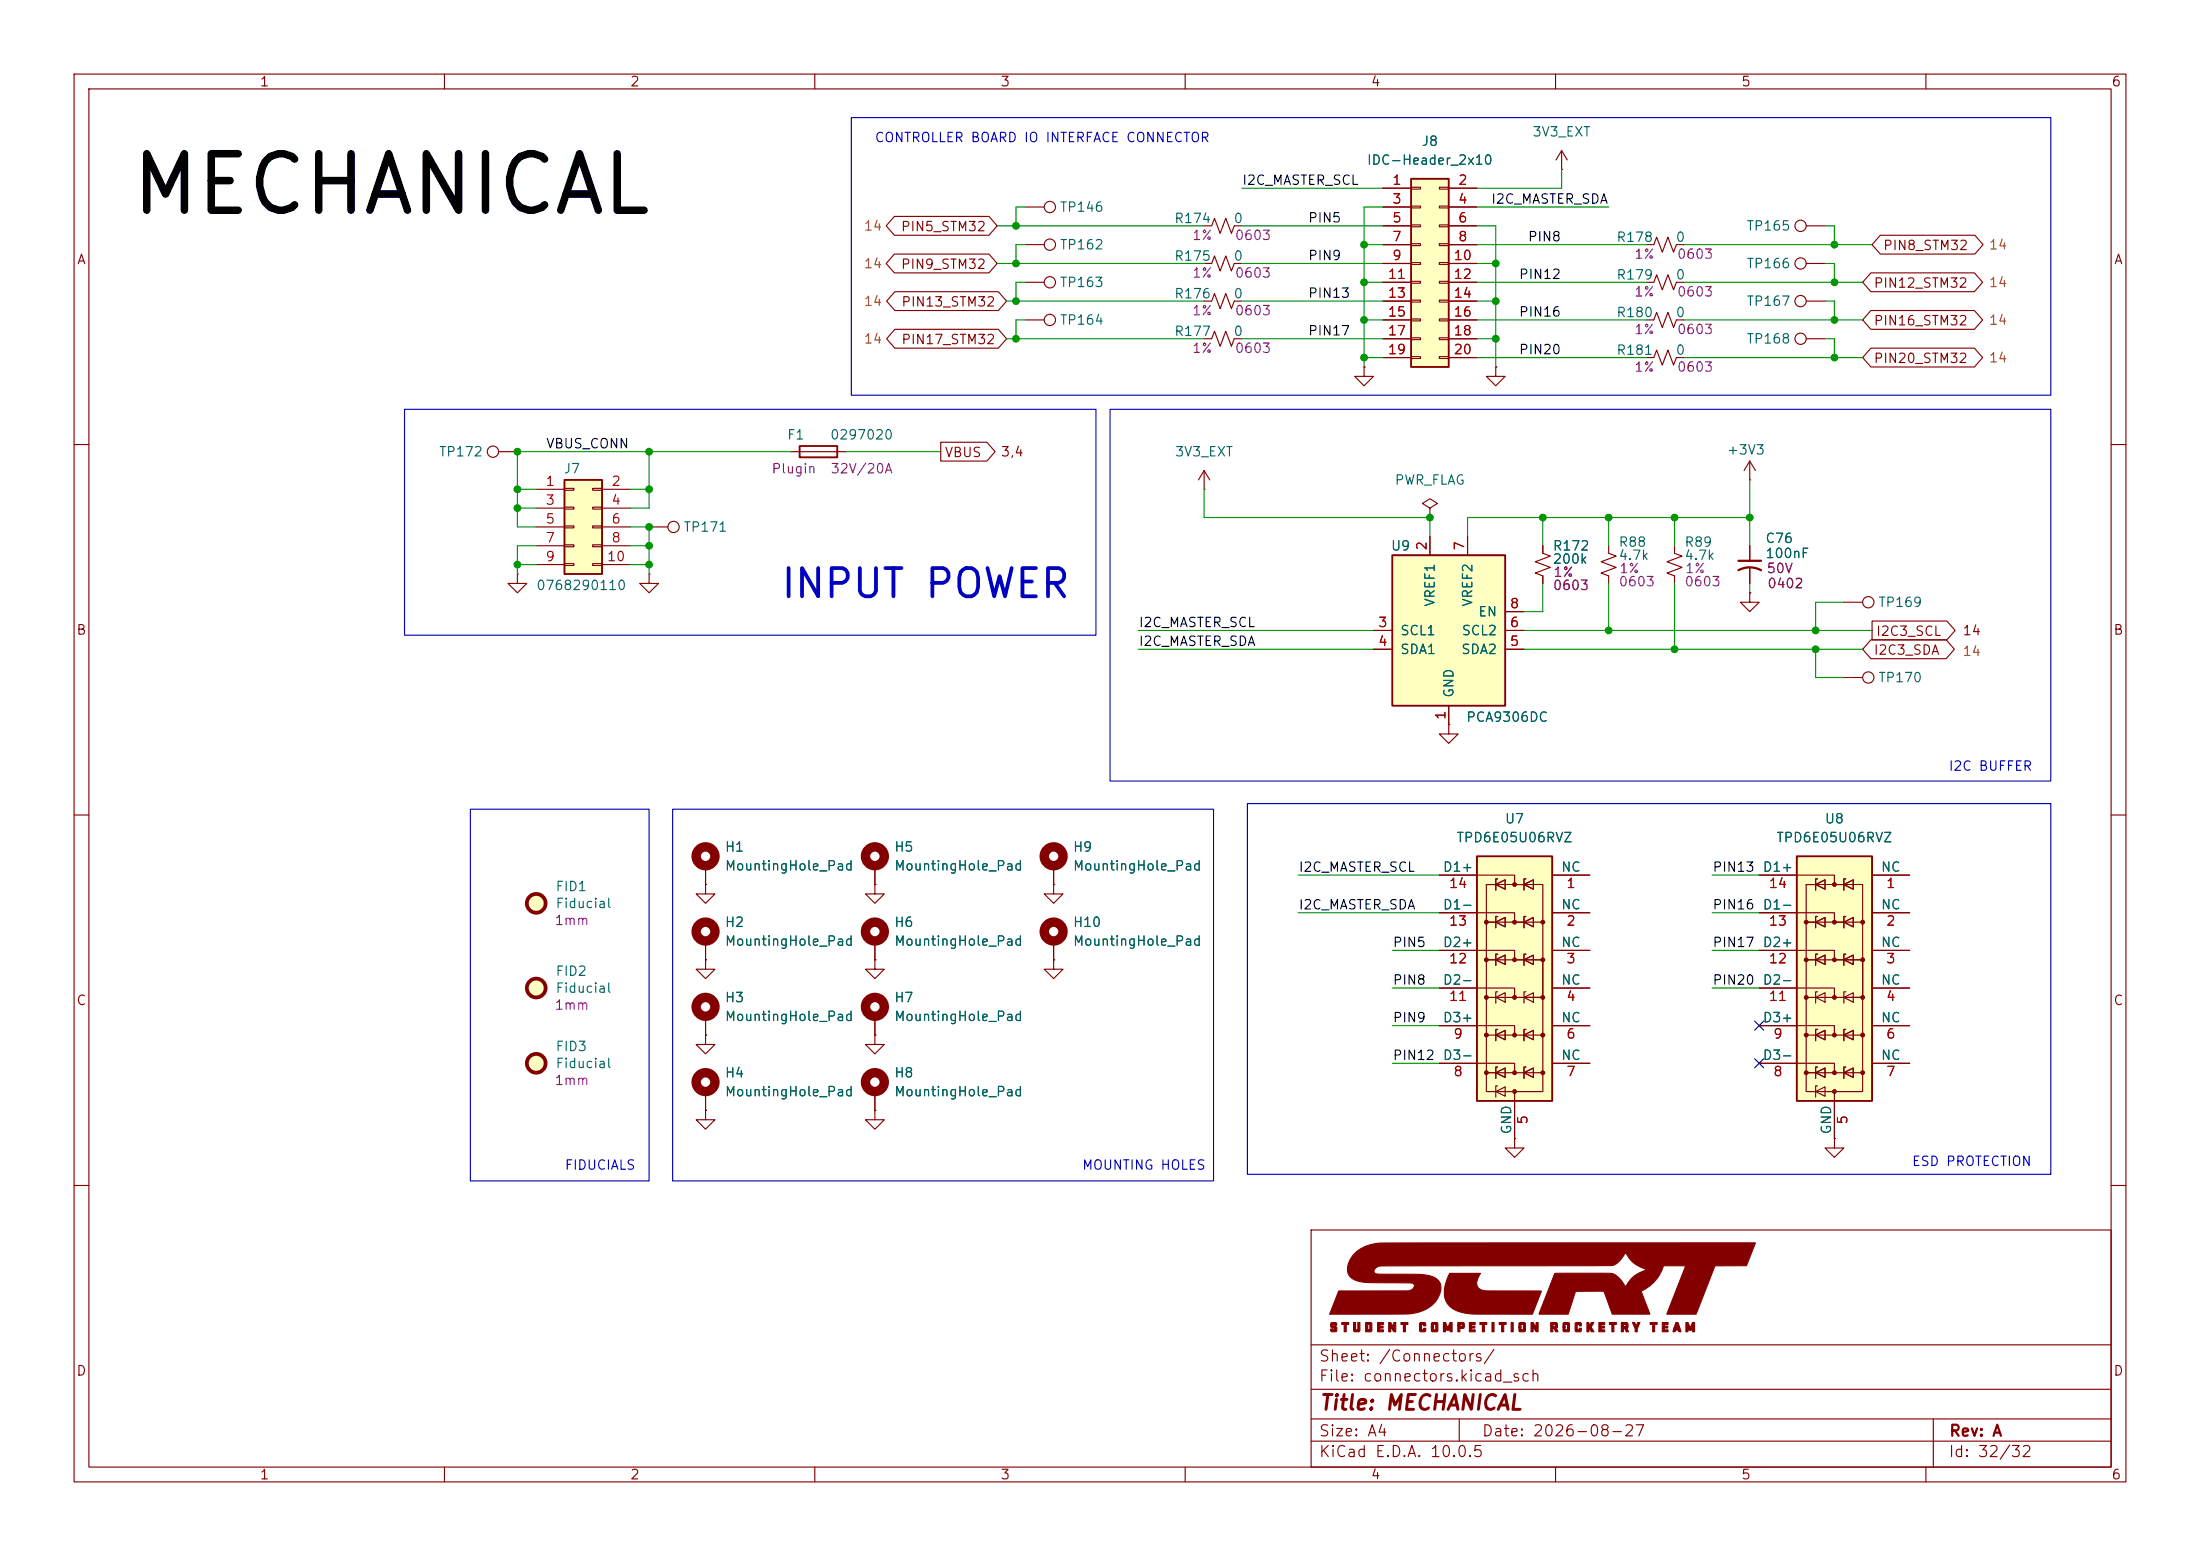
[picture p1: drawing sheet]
<svg xmlns="http://www.w3.org/2000/svg" width="297mm" height="210mm" viewBox="0 0 297 210" stroke-linecap="round" stroke-linejoin="round" font-family="sans-serif">
<g fill="none" stroke="#840000" stroke-width=".15">
<path d="M10 10h277v190h-277zM12 12h273v186h-273zM60 10v2M110 10v2M160 10v2M210 10v2M260 10v2M222.2 43.2h1.1l.3-1 .8 2 .8-2 .7 2 .4-1h1M10 60h2M285 60h2M195.6 97.8v1.3h1.2l-1.2 1.2-1.3-1.2h1.3M195.6 97.8h.1"/>
<path d="M248.9 81.3h2.6M10 110h2M285 110h2M10 160h2M177 166h108v32h-108zM285 160h2M60 198v2M110 198v2M160 198v2M177 194.5h108M177 191.5h108M177 187.5h108"/>
<path d="M177 181.5h108M197 191.5v3M210 198v2M260 198v2M261 191.5v6.5"/>
<circle cx="252.2" cy="81.3" r=".76"/>
</g>
<g fill="#840000" stroke="#840000" stroke-width=".15">
<path d="M179.7 178.5h.6l.1 .1 .1 .3-.6-.1v.1l.1 .1a.41 .41 0 0 1 .5 .2 .41 .41 0 0 1-.2 .5h-.5l-.2-.1v-.2l.6 .1v-.2h-.1a.42 .42 0 0 1-.5-.3 .42 .42 0 0 1 .1-.5z"/>
<path d="M181.1 178.5h1v.3h-.4v.9h-.2v-.9h-.4z"/>
<path d="M182.7 178.5h.3v1h.3v-1h.3v1.1l-.1 .1h-.7l-.1-.1z"/>
<path d="M184.4 178.5h.7l.1 .1v1l-.1 .1h-.7v-.6h.2v.4h.3v-.7h-.3v.3h-.2z"/>
<path d="M186 178.5h.8v.3h-.5v.2h.4v.2h-.4v.3h.5v.2h-.8z"/>
<path d="M187.5 178.5h.3l.4 .7v-.7h.2v1.2h-.2l-.4-.6-.1 .6h-.2z"/>
<path d="M189.1 178.5h1v.3h-.4v.9h-.2v-.9h-.4z"/>
<path d="M191.8 178.5h.6l.1 .1v.3h-.3v-.1h-.3v.7h.3v-.2h.3v.3l-.1 .1h-.6l-.2-.1v-1z"/>
<path d="M193.3 178.5h.7l.1 .1v1l-.1 .1h-.7l-.1-.1v-.5h.3v.4h.3v-.7h-.3v.3h-.3v-.5z"/>
<path d="M194.9 178.5h.3l.3 .7 .3-.7h.2v1.2h-.2v-.6l-.2 .4h-.3l-.2-.4v.6h-.2z"/>
<path d="M196.8 178.5h.4a.37 .37 0 0 1 .4 .1 .37 .37 0 0 1 .1 .4l-.1 .3h-.5v.4h-.3v-.8h.3v.1h.3v-.2h-.3v.1h-.3z"/>
<path d="M198.4 178.5h.7v.3h-.5v.2h.5v.2h-.5v.3h.5v.2h-.7z"/>
<path d="M199.8 178.5h.9v.3h-.3v.9h-.3v-.9h-.3z"/>
<path d="M201.4 178.5h.3v1.2h-.3z"/>
<path d="M202.4 178.5h.9v.3h-.3v.9h-.3v-.9h-.3z"/>
<path d="M204 178.5h.3v1.2h-.3z"/>
<path d="M205.2 178.5h.6l.1 .1v1l-.1 .1h-.6l-.1-.1v-.5h.2v.4h.4v-.7h-.4v.3h-.2v-.5z"/>
<path d="M206.7 178.5h.3l.4 .7v-.7h.2v1.2h-.2l-.4-.6v.6h-.3z"/>
<path d="M209.4 178.5h.3a.34 .34 0 0 1 .4 0 .34 .34 0 0 1 .2 .4v.3l-.2 .1 .2 .4h-.3l-.2-.4h-.2v.4h-.2v-.8h.2v.1h.4v-.2h-.4v.1h-.2z"/>
<path d="M211.1 178.5h.7l.1 .1v1l-.1 .1h-.7l-.1-.1v-.5h.3v.4h.3v-.7h-.3v.3h-.3v-.5z"/>
<path d="M212.8 178.5h.6l.1 .1v.3h-.3v-.1h-.3v.7h.3v-.2h.3v.3l-.1 .1h-.6l-.2-.1v-1z"/>
<path d="M214.2 178.5h.3v.5l.3-.5h.4l-.4 .6 .4 .6h-.3l-.4-.5v.5h-.3z"/>
<path d="M215.9 178.5h.7v.3h-.5v.2h.5v.2h-.5v.3h.5v.2h-.7z"/>
<path d="M217.3 178.5h.9v.3h-.3v.9h-.3v-.9h-.3z"/>
<path d="M218.9 178.5h.4a.34 .34 0 0 1 .4 0 .34 .34 0 0 1 .1 .4v.3l-.2 .1 .3 .4h-.4l-.2-.4h-.1v.4h-.3v-.8h.3v.1h.3v-.2h-.3v.1h-.3z"/>
<path d="M220.4 178.5h.3l.2 .5 .2-.5h.3l-.4 .8v.4h-.2v-.4z"/>
<path d="M222.8 178.5h.9v.3h-.3v.9h-.3v-.9h-.3z"/>
<path d="M224.4 178.5h.8v.3h-.5v.2h.4v.2h-.4v.3h.5v.2h-.8z"/>
<path d="M226.2 178.5h.3l.4 1.2a.25 .25 0 0 1-.3-.2h-.4a.22 .22 0 0 1-.1 .2 .22 .22 0 0 1-.2 0l.1-.5h.5l-.1-.3-.1 .3h-.3z"/>
<path d="M227.6 178.5h.3l.3 .7 .3-.7h.3v1.2h-.3v-.6l-.2 .4h-.2l-.2-.4v.6h-.3z"/>
<path d="M182.8 169.2a6.3 6.3 0 0 1 4.6-1.4l49.6-.1-1.2 3.1h-4.3l-2.5 6.6h-4l2.6-6.6h-3a5.6 5.6 0 0 1-3 3.5l1.1 3.1h-5l-1.1-2.9a.24 .24 0 0 0-.1-.2 .24 .24 0 0 0-.3 0h-3.5l-1 3.1h-3.9l2.1-5.5h7.6a3.5 3.5 0 0 1 2 1.8 4.6 4.6 0 0 1 2.7-2.3 4.5 4.5 0 0 1-2.7-2.3h-.1a2.78 2.78 0 0 1-1.7 1.7l-31.3 .1a.88 .88 0 0 0-.9 .8 .93 .93 0 0 0 1 .3h3.2a10.5 10.5 0 0 1 3.9 .4 1.67 1.67 0 0 1 .7 2.4 4.7 4.7 0 0 1-4 2.5l-10.8 .1 1.2-3.2h9.4a.69 .69 0 0 0 .8-.9 2.61 2.61 0 0 0-1.6-.2h-4.4a4.5 4.5 0 0 1-2.6-.8 2.26 2.26 0 0 1 .3-2.8z"/>
<path d="M195.7 171.9h4.2a1.52 1.52 0 0 0-.2 2l.3 .2a28.8 28.8 0 0 0 5.2 .1l2.9 .1-1.2 3.1h-5.8a11.3 11.3 0 0 1-4.6-.6 2.92 2.92 0 0 1-1.2-3.9z"/>
</g>
<path d="M188 74.9h15.2v20.4h-15.2z" fill="#ffffc2"/>
<path d="M188 74.9h15.2v20.4h-15.2z" fill="none" stroke="#840000" stroke-width=".25"/>
<g fill="none" stroke="#840000" stroke-width=".15">
<path d="M184.1 49.5v1.3h1.3l-1.3 1.3-1.2-1.3h1.2M184.1 49.5h.1M162.6 66h.1M162.6 63.5l-.8 1.3M162.6 63.5l.7 1.3M162.6 63.5v2.5M193 68.6l1.1-.7-1.1-.6-1 .6 1 .7v1.3M193 69.9h.1M193 72.4v2.5M198.1 72.4v2.5M185.4 85.1h2.6M185.4 87.6h2.6"/>
<path d="M195.6 95.3v2.5M203.2 85.1h2.5M203.2 87.6h2.5M203.2 82.6h2.5M204.5 153.7v1.2h1.2l-1.2 1.3-1.3-1.3h1.3M204.5 153.7h.1M247.6 153.7v1.2h1.3l-1.3 1.3-1.2-1.3h1.2M247.6 153.7h.1"/>
</g>
<path d="M199.4 115.6h10.1v33h-10.1z" fill="#ffffc2"/>
<path d="M107.9 60.2h5.1v1.5h-5.1zM199.4 115.6h10.1v33h-10.1z" fill="none" stroke="#840000" stroke-width=".25"/>
<g fill="none" stroke="#840000" stroke-width=".15">
<path d="M138.4 33h2.6M138.4 38.1h2.6M138.4 27.9h2.6M162.6 45.7h1l.4-1 .7 2 .8-2 .7 2 .4-1h1M67.3 61h2.5M106.7 61h7.6M217.2 73.7v1l1 .4-2 .7 2 .8-2 .7 1 .4v1M194.3 118.1h10.2v1.3M201.9 119.4l1.3-.7v1.3zM202.2 118.6h-.3v1.5M205.7 119.4h2.6v5.1h-2.6M205.7 119.4l1.3-.7v1.3z"/>
<path d="M205.7 119.4h-5v27.9h7.6v-2.5M206 118.6h-.3v1.5M209.5 118.1h5.1M95.2 137.2v2.5M194.3 123.2h10.2v1.3M194.3 128.3h10.2v1.2M194.3 133.4h10.2v1.2M194.3 138.4h10.2v1.3M200.7 124.5h5M200.7 129.5h5M200.7 134.6h7.6v5.1M200.7 139.7h5"/>
<path d="M201.9 124.5l1.3-.7v1.3zM201.9 129.5l1.3-.6v1.3zM201.9 134.6l1.3-.6v1.3zM201.9 139.7l1.3-.6v1.2zM202.2 123.7h-.3v1.5M202.2 128.8h-.3v1.5M202.2 133.9h-.3v1.5M202.2 138.9h-.3v1.6M205.7 124.5l1.3-.7v1.3zM205.7 129.5h2.6v5.1h-2.6M205.7 129.5l1.3-.6v1.3zM205.7 134.6l1.3-.6v1.3z"/>
<path d="M205.7 139.7l1.3-.6v1.2zM205.7 139.7h2.6v5.1h-2.6M206 123.7h-.3v1.5M206 128.8h-.3v1.5M206 133.9h-.3v1.5M206 138.9h-.3v1.6M208.3 124.5v5M209.5 123.2h5.1M209.5 128.3h5.1M209.5 133.4h5.1M209.5 138.4h5.1M95.2 147.3v2.6"/>
<path d="M194.3 143.5h10.2v1.3M200.7 144.8h5M201.9 144.8l1.3-.7v1.3zM201.9 147.3l1.3-.6v1.3zM202.2 144h-.3v1.5M202.2 146.6h-.3v1.5M204.5 147.3v6.4M205.7 144.8l1.3-.7v1.3zM206 144h-.3v1.5M209.5 143.5h5.1"/>
<circle cx="141.7" cy="27.9" r=".76"/>
<circle cx="141.7" cy="33" r=".76"/>
<circle cx="141.7" cy="38.1" r=".76"/>
<circle cx="66.5" cy="61" r=".76"/>
</g>
<g fill="#840000" stroke="#840000" stroke-width=".15">
<circle cx="204.5" cy="119.4" r=".25"/>
<circle cx="200.7" cy="124.5" r=".25"/>
<circle cx="204.5" cy="124.5" r=".25"/>
<circle cx="208.3" cy="124.5" r=".25"/>
<circle cx="200.7" cy="129.5" r=".25"/>
<circle cx="204.5" cy="129.5" r=".25"/>
<circle cx="208.3" cy="129.5" r=".25"/>
<circle cx="200.7" cy="134.6" r=".25"/>
<circle cx="204.5" cy="134.6" r=".25"/>
<circle cx="208.3" cy="134.6" r=".25"/>
<circle cx="200.7" cy="139.7" r=".25"/>
<circle cx="204.5" cy="139.7" r=".25"/>
<circle cx="208.3" cy="139.7" r=".25"/>
<circle cx="200.7" cy="144.8" r=".25"/>
<circle cx="204.5" cy="144.8" r=".25"/>
<circle cx="208.3" cy="144.8" r=".25"/>
<circle cx="204.5" cy="147.3" r=".25"/>
</g>
<g fill="#ffffc2" stroke="#ffffc2" stroke-width=".14">
<circle cx="72.4" cy="133.3" r="1.27"/>
<circle cx="72.4" cy="121.9" r="1.27"/>
<circle cx="72.4" cy="143.5" r="1.27"/>
</g>
<g fill="none" stroke="#840000" stroke-width=".51">
<circle cx="72.4" cy="121.9" r="1.27"/>
<circle cx="72.4" cy="133.3" r="1.27"/>
<circle cx="72.4" cy="143.5" r="1.27"/>
</g>
<g fill="none" stroke="#840000" stroke-width="1.3">
<circle cx="95.2" cy="135.9" r="1.27"/>
<circle cx="95.2" cy="146" r="1.27"/>
</g>
<path d="M242.6 115.6h10.1v33h-10.1z" fill="#ffffc2"/>
<path d="M242.6 115.6h10.1v33h-10.1z" fill="none" stroke="#840000" stroke-width=".25"/>
<g fill="none" stroke="#840000" stroke-width=".15">
<path d="M138.4 43.2h2.6M243.8 40.6h2.6M69.8 77.5v1.2h1.3l-1.3 1.3-1.2-1.3h1.2M69.8 77.5h.1M87.6 77.5v1.2h1.3l-1.3 1.3-1.2-1.3h1.2M87.6 77.5h.1M87.6 71.1h2.6M118.1 119.4v1.3h1.3l-1.3 1.2-1.3-1.2h1.3M118.1 119.4h.1M237.5 118.1h10.1v1.3M245.1 119.4l1.3-.7v1.3zM245.4 118.6h-.3v1.5"/>
<path d="M248.9 119.4h2.6v5.1h-2.6M248.9 119.4l1.3-.7v1.3zM248.9 119.4h-5.1v27.9h7.7v-2.5M249.2 118.6h-.3v1.5M252.7 118.1h5.1M118.1 129.5v1.3h1.3l-1.3 1.3-1.3-1.3h1.3M118.1 129.5h.1M118.1 139.7v1.3h1.3l-1.3 1.2-1.3-1.2h1.3M118.1 139.7h.1M118.1 127v2.5M118.1 137.2v2.5M237.5 123.2h10.1v1.3"/>
<path d="M237.5 128.3h10.1v1.2M237.5 133.4h10.1v1.2M237.5 138.4h10.1v1.3M243.8 124.5h5.1M243.8 129.5h5.1M243.8 134.6h7.7v5.1M243.8 139.7h5.1M245.1 124.5l1.3-.7v1.3zM245.1 129.5l1.3-.6v1.3zM245.1 134.6l1.3-.6v1.3zM245.1 139.7l1.3-.6v1.2zM245.4 123.7h-.3v1.5"/>
<path d="M245.4 128.8h-.3v1.5M245.4 133.9h-.3v1.5M245.4 138.9h-.3v1.6M248.9 124.5l1.3-.7v1.3zM248.9 129.5h2.6v5.1h-2.6M248.9 129.5l1.3-.6v1.3zM248.9 134.6l1.3-.6v1.3zM248.9 139.7l1.3-.6v1.2zM248.9 139.7h2.6v5.1h-2.6M249.2 123.7h-.3v1.5M249.2 128.8h-.3v1.5M249.2 133.9h-.3v1.5"/>
<path d="M249.2 138.9h-.3v1.6M251.5 124.5v5M252.7 123.2h5.1M252.7 128.3h5.1M252.7 133.4h5.1M252.7 138.4h5.1M118.1 149.9v1.2h1.3l-1.3 1.3-1.3-1.3h1.3M118.1 149.9h.1M118.1 147.3v2.6M237.5 143.5h10.1v1.3M243.8 144.8h5.1M245.1 144.8l1.3-.7v1.3z"/>
<path d="M245.1 147.3l1.3-.6v1.3zM245.4 144h-.3v1.5M245.4 146.6h-.3v1.5M247.6 147.3v6.4M248.9 144.8l1.3-.7v1.3zM249.2 144h-.3v1.5M252.7 143.5h5.1"/>
<circle cx="141.7" cy="43.2" r=".76"/>
<circle cx="243.1" cy="40.6" r=".76"/>
<circle cx="90.9" cy="71.1" r=".76"/>
</g>
<g fill="#840000" stroke="#840000" stroke-width=".15">
<circle cx="247.6" cy="119.4" r=".25"/>
<circle cx="243.8" cy="124.5" r=".25"/>
<circle cx="247.6" cy="124.5" r=".25"/>
<circle cx="251.5" cy="124.5" r=".25"/>
<circle cx="243.8" cy="129.5" r=".25"/>
<circle cx="247.6" cy="129.5" r=".25"/>
<circle cx="251.5" cy="129.5" r=".25"/>
<circle cx="243.8" cy="134.6" r=".25"/>
<circle cx="247.6" cy="134.6" r=".25"/>
<circle cx="251.5" cy="134.6" r=".25"/>
<circle cx="243.8" cy="139.7" r=".25"/>
<circle cx="247.6" cy="139.7" r=".25"/>
<circle cx="251.5" cy="139.7" r=".25"/>
<circle cx="243.8" cy="144.8" r=".25"/>
<circle cx="247.6" cy="144.8" r=".25"/>
<circle cx="251.5" cy="144.8" r=".25"/>
<circle cx="247.6" cy="147.3" r=".25"/>
</g>
<g fill="none" stroke="#840000" stroke-width="1.3">
<circle cx="118.1" cy="125.7" r="1.27"/>
<circle cx="118.1" cy="135.9" r="1.27"/>
<circle cx="118.1" cy="146" r="1.27"/>
</g>
<path d="M76.2 64.8h5.1v12.7h-5.1z" fill="#ffffc2"/>
<path d="M76.2 64.8h5.1v12.7h-5.1z" fill="none" stroke="#840000" stroke-width=".25"/>
<g fill="none" stroke="#840000" stroke-width=".15">
<path d="M210.8 22.9h.1M210.8 20.3l-.7 1.3M210.8 20.3l.8 1.3M210.8 20.3v2.6M72.4 66h3.8M72.4 68.6h3.8M72.4 71.1h3.8M72.4 73.7h3.8M72.4 76.2h3.8M76.2 65.9h1.3v.3h-1.3zM76.2 68.5h1.3v.2h-1.3zM76.2 71h1.3v.2h-1.3z"/>
<path d="M76.2 73.5h1.3v.3h-1.3zM76.2 76.1h1.3v.2h-1.3zM80 65.9h1.3v.3h-1.3zM80 68.5h1.3v.2h-1.3zM80 71h1.3v.2h-1.3zM80 73.5h1.3v.3h-1.3zM80 76.1h1.3v.2h-1.3zM81.3 66h3.8M81.3 68.6h3.8M81.3 71.1h3.8M81.3 73.7h3.8M81.3 76.2h3.8"/>
<path d="M208.3 73.7v1l1 .4-2 .7 2 .8-2 .7 1 .4v1M226.1 73.7v1l1 .4-2.1 .7 2.1 .8-2.1 .7 1.1 .4v1M236.2 64.8h.1M236.2 62.2l-.7 1.3M236.2 62.2l.8 1.3M236.2 62.2v2.6M236.2 73.7v2M236.2 76.7v2M236.2 80v1.3h1.3l-1.3 1.3-1.3-1.3h1.3M236.2 80h.1M248.9 91.4h2.6M95.2 119.4v1.3h1.3l-1.3 1.2-1.2-1.2h1.2"/>
<path d="M95.2 119.4h.1M95.2 116.8v2.6M118.1 116.8v2.6M142.2 119.4v1.3h1.3l-1.3 1.2-1.2-1.2h1.2M142.2 119.4h.1M142.2 116.8v2.6M95.2 129.5v1.3h1.3l-1.3 1.3-1.2-1.3h1.2M95.2 129.5h.1M95.2 139.7v1.3h1.3l-1.3 1.2-1.2-1.2h1.2M95.2 139.7h.1M95.2 127v2.5M142.2 129.5v1.3h1.3l-1.3 1.3-1.2-1.3h1.2"/>
<path d="M142.2 129.5h.1M142.2 127v2.5M95.2 149.9v1.2h1.3l-1.3 1.3-1.2-1.3h1.2M95.2 149.9h.1"/>
<circle cx="252.2" cy="91.4" r=".76"/>
</g>
<g fill="none" stroke="#840000" stroke-width="1.3">
<circle cx="95.2" cy="115.6" r="1.27"/>
<circle cx="118.1" cy="115.6" r="1.27"/>
<circle cx="142.2" cy="115.6" r="1.27"/>
<circle cx="95.2" cy="125.7" r="1.27"/>
<circle cx="142.2" cy="125.7" r="1.27"/>
</g>
<path d="M234.7 77a3.2 3.2 0 0 1 3 0M234.7 75.7h3" fill="none" stroke="#840000" stroke-width=".3"/>
<path d="M190.5 24.1h5.1v25.4h-5.1z" fill="#ffffc2"/>
<path d="M190.5 24.1h5.1v25.4h-5.1z" fill="none" stroke="#840000" stroke-width=".25"/>
<g fill="none" stroke="#840000" stroke-width=".15">
<path d="M120.7 29.2h12.8l1.1 1.3-1.1 1.3h-12.8l-1.1-1.3zM120.7 34.3h12.8l1.1 1.3-1.1 1.2h-12.8l-1.1-1.2zM120.8 39.4h14l1.1 1.2-1.1 1.3h-14l-1.1-1.3zM162.6 35.6h1l.4-1.1 .7 2.1 .8-2.1 .7 2.1 .4-1h1M162.6 30.5h1l.4-1 .7 2 .8-2 .7 2 .4-1h1M186.7 25.4h3.8M186.7 27.9h3.8M186.7 30.5h3.8M186.7 33h3.8M186.7 35.6h3.8M186.7 38.1h3.8M190.5 25.3h1.3v.2h-1.3z"/>
<path d="M190.5 27.8h1.3v.3h-1.3zM190.5 30.4h1.3v.2h-1.3zM190.5 32.9h1.3v.2h-1.3zM190.5 35.4h1.3v.3h-1.3zM190.5 38h1.3v.2h-1.3zM194.3 25.3h1.3v.2h-1.3zM194.3 27.8h1.3v.3h-1.3zM194.3 30.4h1.3v.2h-1.3zM194.3 32.9h1.3v.2h-1.3zM194.3 35.4h1.3v.3h-1.3zM194.3 38h1.3v.2h-1.3zM195.6 25.4h3.8"/>
<path d="M195.6 27.9h3.8M195.6 30.5h3.8M195.6 33h3.8M195.6 35.6h3.8M195.6 38.1h3.8M222.2 33h1.1l.3-1 .8 2 .8-2 .7 2 .4-1h1M222.2 38.1h1.1l.3-1 .8 2 .8-2 .7 2 .4-1h1M243.8 30.5h2.6M243.8 35.6h2.6M252.6 36.8h13.9l1.2 1.3-1.2 1.3h-13.9l-1.1-1.3zM253.8 31.7h12.8l1.1 1.3-1.1 1.3h-12.8l-1.1-1.3zM120.8 44.4h14l1.1 1.3-1.1 1.3h-14l-1.1-1.3z"/>
<path d="M127 59.7h6.2l1.1 1.3-1.1 1.2h-6.2zM162.6 40.6h1l.4-1 .7 2.1 .8-2.1 .7 2.1 .4-1.1h1M184.1 49.5h.1M186.7 40.6h3.8M186.7 43.2h3.8M186.7 45.7h3.8M186.7 48.3h3.8M190.5 40.5h1.3v.3h-1.3zM190.5 43.1h1.3v.2h-1.3zM190.5 45.6h1.3v.2h-1.3zM190.5 48.1h1.3v.3h-1.3zM194.3 40.5h1.3v.3h-1.3z"/>
<path d="M194.3 43.1h1.3v.2h-1.3zM194.3 45.6h1.3v.2h-1.3zM194.3 48.1h1.3v.3h-1.3zM195.6 40.6h3.8M195.6 43.2h3.8M195.6 45.7h3.8M195.6 48.3h3.8M201.9 49.5v1.3h1.3l-1.3 1.3-1.2-1.3h1.2M201.9 49.5h.1M222.2 48.3h1.1l.3-1.1 .8 2.1 .8-2.1 .7 2.1 .4-1h1M243.8 45.7h2.6M252.6 41.9h13.9l1.2 1.3-1.2 1.3h-13.9l-1.1-1.3z"/>
<path d="M252.6 47h13.9l1.2 1.3-1.2 1.2h-13.9l-1.1-1.2zM193 72.4v2.5M198.1 72.4v2.5M208.3 73.7v1M208.3 77.7v1M236.2 73.7v2M236.2 76.7v2M185.4 85.1h2.6M185.4 87.6h2.6M195.6 97.8h.1M195.6 95.3v2.5M203.2 85.1h2.5"/>
<path d="M203.2 87.6h2.5M203.2 82.6h2.5M236.2 80h.1M252.6 86.4h10.1l1.1 1.2-1.1 1.3h-10.1l-1.1-1.3zM252.7 83.8h10.1l1.1 1.3-1.1 1.3h-10.1zM95.2 119.4h.1M95.2 116.8v2.6M118.1 119.4h.1M118.1 116.8v2.6M142.2 119.4h.1M142.2 116.8v2.6M194.3 118.1h5.1"/>
<path d="M209.5 118.1h5.1M237.5 118.1h5.1M252.7 118.1h5.1M95.2 129.5h.1M95.2 139.7h.1M95.2 127v2.5M95.2 137.2v2.5M118.1 129.5h.1M118.1 139.7h.1M118.1 127v2.5M118.1 137.2v2.5M142.2 129.5h.1"/>
<path d="M142.2 127v2.5M194.3 123.2h5.1M194.3 128.3h5.1M194.3 133.4h5.1M194.3 138.4h5.1M209.5 123.2h5.1M209.5 128.3h5.1M209.5 133.4h5.1M209.5 138.4h5.1M237.5 123.2h5.1M237.5 128.3h5.1M237.5 133.4h5.1"/>
<path d="M237.5 138.4h5.1M252.7 123.2h5.1M252.7 128.3h5.1M252.7 133.4h5.1M252.7 138.4h5.1M95.2 149.9h.1M95.2 147.3v2.6M118.1 149.9h.1M118.1 147.3v2.6M194.3 143.5h5.1M204.5 153.7h.1M204.5 148.6v5.1"/>
<path d="M209.5 143.5h5.1M237.5 143.5h5.1M247.6 153.7h.1M247.6 148.6v5.1M252.7 143.5h5.1"/>
<circle cx="243.1" cy="30.5" r=".76"/>
<circle cx="243.1" cy="35.6" r=".76"/>
<circle cx="243.1" cy="45.7" r=".76"/>
</g>
<g fill="none" stroke="#009600" stroke-width=".15">
<path d="M134.6 30.5h28M134.6 35.6h28M138.4 33h-1.2v2.6M138.4 38.1h-1.2v2.5M138.4 27.9h-1.2v2.6M167.6 25.4h19.1M167.6 30.5h19.1M167.6 35.6h19.1M184.1 33h2.6M184.1 38.1h2.6M186.7 27.9h-2.6v21.6M199.4 33h22.8"/>
<path d="M199.4 38.1h22.8M199.4 27.9h17.8M199.4 30.5h2.5v19M199.4 35.6h2.5M210.8 22.9v2.5h-11.4M227.3 33h25.4M227.3 38.1h24.2M246.4 30.5h1.2v2.5M246.4 35.6h1.2v2.5M135.9 45.7h26.7M135.9 40.6h26.7M138.4 43.2h-1.2v2.5"/>
<path d="M167.6 45.7h19.1M167.6 40.6h19.1M184.1 48.3h2.6M184.1 43.2h2.6M199.4 48.3h22.8M199.4 45.7h2.5M199.4 43.2h22.8M199.4 40.6h2.5M227.3 48.3h24.2M227.3 43.2h24.2M246.4 45.7h1.2v2.6M246.4 40.6h1.2v2.6"/>
<path d="M69.8 66h2.6M69.8 68.6h2.6M69.8 76.2h2.6M72.4 73.7h-2.6v3.8M85.1 71.1h2.5v6.4M85.1 66h2.5M85.1 73.7h2.5M85.1 76.2h2.5M87.6 61v7.6h-2.5M106.7 61h-36.9v10.1h2.6M114.3 61h12.7M162.6 66v3.9h30.4v2.5"/>
<path d="M208.3 69.9v3.8M208.3 78.7v3.9h-2.6M217.2 69.9v3.8M217.2 78.7v6.4M226.1 69.9v3.8M226.1 78.7v8.9M236.2 64.8v8.9M236.2 78.7v1.3M236.2 69.9h-38.1v2.5M153.7 87.6h31.7M153.7 85.1h31.7M205.7 87.6h45.8"/>
<path d="M205.7 85.1h47M245.1 87.6v3.8h3.8M248.9 81.3h-3.8v3.8M175.3 118.1h19M231.1 118.1h6.4M175.3 123.2h19M188 128.3h6.3M188 133.4h6.3M188 138.4h6.3M231.1 128.3h6.4M231.1 133.4h6.4M231.1 123.2h6.4"/>
<path d="M188 143.5h6.3"/>
</g>
<path d="M236.9 137.8l1.2 1.2M238.1 137.8l-1.2 1.2M236.9 142.9l1.2 1.2M238.1 142.9l-1.2 1.2" fill="none" stroke="#000084" stroke-width=".15"/>
<path d="M114.9 15.9h162v37.4h-162zM54.6 55.2h93.4v30.5h-93.4zM149.9 55.2h127v50.2h-127zM63.5 109.2h24.1v50.2h-24.1zM90.8 109.2h73v50.2h-73zM168.4 108.5h108.5v50h-108.5z" fill="none" stroke="#0000c2" stroke-width=".15"/>
<g fill="#009600" stroke="#009600" stroke-width=".14">
<circle cx="137.2" cy="35.6" r=".46"/>
<circle cx="69.8" cy="66" r=".46"/>
<circle cx="69.8" cy="61" r=".46"/>
<circle cx="69.8" cy="68.6" r=".46"/>
<circle cx="87.6" cy="66" r=".46"/>
<circle cx="87.6" cy="61" r=".46"/>
<circle cx="137.2" cy="30.5" r=".46"/>
<circle cx="184.1" cy="48.3" r=".46"/>
<circle cx="69.8" cy="76.2" r=".46"/>
<circle cx="87.6" cy="73.7" r=".46"/>
<circle cx="87.6" cy="71.1" r=".46"/>
<circle cx="87.6" cy="76.2" r=".46"/>
<circle cx="184.1" cy="38.1" r=".46"/>
<circle cx="201.9" cy="45.7" r=".46"/>
<circle cx="201.9" cy="35.6" r=".46"/>
<circle cx="201.9" cy="40.6" r=".46"/>
<circle cx="184.1" cy="33" r=".46"/>
<circle cx="184.1" cy="43.2" r=".46"/>
<circle cx="247.6" cy="33" r=".46"/>
<circle cx="247.6" cy="43.2" r=".46"/>
<circle cx="247.6" cy="38.1" r=".46"/>
<circle cx="247.6" cy="48.3" r=".46"/>
<circle cx="217.2" cy="69.9" r=".46"/>
<circle cx="226.1" cy="69.9" r=".46"/>
<circle cx="245.1" cy="87.6" r=".46"/>
<circle cx="226.1" cy="87.6" r=".46"/>
<circle cx="245.1" cy="85.1" r=".46"/>
<circle cx="217.2" cy="85.1" r=".46"/>
<circle cx="236.2" cy="69.9" r=".46"/>
<circle cx="137.2" cy="45.7" r=".46"/>
<circle cx="137.2" cy="40.6" r=".46"/>
<circle cx="208.3" cy="69.9" r=".46"/>
<circle cx="193" cy="69.9" r=".46"/>
</g>
<text font-size="7.6" x="17.2" y="30.7">MECHANICAL</text>
<text font-size="3.8" fill="#0000c2" x="105.2" y="81.6">INPUT POWER</text>
<text font-size="2" fill="#840000" x="178" y="190.8">Title: MECHANICAL</text>
<g font-size="1.5" fill="#840000">
<text x="178" y="184.1">Sheet: /Connectors/</text>
<text x="178" y="186.8">File: connectors.kicad_sch</text>
<text x="178" y="197">KiCad E.D.A. 10.0.5</text>
<text x="178" y="194.2">Size: A4</text>
<text x="200" y="194.2">Date: 2026-08-27</text>
<text x="263" y="197">Id: 32/32</text>
<text x="263" y="194.2">Rev: A</text>
</g>
<g font-size="1.3" fill="#840000">
<text x="35" y="12">1</text>
<text x="85" y="12">2</text>
<text x="135" y="12">3</text>
<text x="185" y="12">4</text>
<text x="235" y="12">5</text>
<text x="285" y="12">6</text>
<text x="10.3" y="36">A</text>
<text x="121.5" y="31.5">PIN5_STM32</text>
<text x="254.1" y="34.1">PIN8_STM32</text>
<text x="285.3" y="36">A</text>
<text x="121.5" y="36.6">PIN9_STM32</text>
<text x="121.6" y="41.7">PIN13_STM32</text>
<text x="252.9" y="39.2">PIN12_STM32</text>
<text x="121.6" y="46.8">PIN17_STM32</text>
<text x="252.9" y="44.2">PIN16_STM32</text>
<text x="252.9" y="49.3">PIN20_STM32</text>
<text x="127.4" y="62">VBUS</text>
<text x="10.2" y="86">B</text>
<text x="252.9" y="88.7">I2C3_SDA</text>
<text x="253.2" y="86.1">I2C3_SCL</text>
<text x="285.2" y="86">B</text>
<text x="10.2" y="136">C</text>
<text x="285.2" y="136">C</text>
<text x="10.2" y="186">D</text>
<text x="285.2" y="186">D</text>
<text x="35" y="200">1</text>
<text x="85" y="200">2</text>
<text x="135" y="200">3</text>
<text x="185" y="200">4</text>
<text x="235" y="200">5</text>
<text x="285" y="200">6</text>
</g>
<g font-size="1.3" fill="#0000c2">
<text x="118" y="19.5">CONTROLLER BOARD IO INTERFACE CONNECTOR</text>
<text x="263" y="104.3">I2C BUFFER</text>
<text x="76.2" y="158.2">FIDUCIALS</text>
<text x="146" y="158.2">MOUNTING HOLES</text>
<text x="258" y="157.7">ESD PROTECTION</text>
</g>
<g font-size="1.3" fill="#006464">
<text x="184.4" y="22.6">IDC-Header_2x10</text>
<text x="191.8" y="20">J8</text>
<text x="206.8" y="18.7">3V3_EXT</text>
<text x="143" y="28.9">TP146</text>
<text x="143" y="34">TP162</text>
<text x="158.4" y="35.5">R175</text>
<text x="158.4" y="30.4">R174</text>
<text x="166.4" y="35.5">0</text>
<text x="166.4" y="30.4">0</text>
<text x="218.1" y="33">R178</text>
<text x="226.1" y="33">0</text>
<text x="235.7" y="31.4">TP165</text>
<text x="143" y="39.1">TP163</text>
<text x="158.4" y="40.6">R176</text>
<text x="166.4" y="40.6">0</text>
<text x="218.1" y="38">R179</text>
<text x="226.1" y="38">0</text>
<text x="235.7" y="41.6">TP167</text>
<text x="235.7" y="36.5">TP166</text>
<text x="143" y="44.1">TP164</text>
<text x="158.4" y="45.7">R177</text>
<text x="166.4" y="45.7">0</text>
<text x="218.1" y="43.1">R180</text>
<text x="226.1" y="43.1">0</text>
<text x="235.7" y="46.7">TP168</text>
<text x="218.1" y="48.2">R181</text>
<text x="226.1" y="48.2">0</text>
<text x="106.2" y="59.6">F1</text>
<text x="112" y="59.6">0297020</text>
<text x="59.2" y="61.9">TP172</text>
<text x="76" y="64.2">J7</text>
<text x="158.5" y="61.9">3V3_EXT</text>
<text x="188.2" y="65.7">PWR_FLAG</text>
<text x="233" y="61.7">+3V3</text>
<text x="92.2" y="72.1">TP171</text>
<text x="187.7" y="74.6">U9</text>
<text x="209.5" y="74.6">R172</text>
<text x="209.5" y="76.4">200k</text>
<text x="218.4" y="74.1">R88</text>
<text x="218.4" y="75.9">4.7k</text>
<text x="227.3" y="74.1">R89</text>
<text x="227.3" y="75.9">4.7k</text>
<text x="238.2" y="73.6">C76</text>
<text x="238.2" y="75.6">100nF</text>
<text x="72.3" y="80">0768290110</text>
<text x="194" y="82" transform="rotate(-90 194 82)">VREF1</text>
<text x="199.1" y="82" transform="rotate(-90 199.1 82)">VREF2</text>
<text x="199.5" y="83.5">EN</text>
<text x="253.5" y="82.2">TP169</text>
<text x="188.9" y="86.1">SCL1</text>
<text x="188.9" y="88.6">SDA1</text>
<text x="197.2" y="88.6">SDA2</text>
<text x="197.2" y="86.1">SCL2</text>
<text x="196.5" y="94.3" transform="rotate(-90 196.5 94.3)">GND</text>
<text x="253.5" y="92.4">TP170</text>
<text x="197.9" y="97.7">PCA9306DC</text>
<text x="196.5" y="114">TPD6E05U06RVZ</text>
<text x="203.1" y="111.5">U7</text>
<text x="239.7" y="114">TPD6E05U06RVZ</text>
<text x="246.3" y="111.5">U8</text>
<text x="97.8" y="115.3">H1</text>
<text x="97.8" y="117.8">MountingHole_Pad</text>
<text x="120.6" y="115.3">H5</text>
<text x="120.6" y="117.8">MountingHole_Pad</text>
<text x="144.8" y="115.3">H9</text>
<text x="144.8" y="117.8">MountingHole_Pad</text>
<text x="194.7" y="118">D1+</text>
<text x="210.7" y="118">NC</text>
<text x="237.9" y="118">D1+</text>
<text x="253.8" y="118">NC</text>
<text x="74.9" y="120.6">FID1</text>
<text x="74.9" y="122.9">Fiducial</text>
<text x="97.8" y="125.4">H2</text>
<text x="120.6" y="125.4">H6</text>
<text x="144.8" y="125.4">H10</text>
<text x="194.7" y="123.1">D1-</text>
<text x="210.7" y="123.1">NC</text>
<text x="237.9" y="123.1">D1-</text>
<text x="253.8" y="123.1">NC</text>
<text x="97.8" y="128">MountingHole_Pad</text>
<text x="120.6" y="128">MountingHole_Pad</text>
<text x="144.8" y="128">MountingHole_Pad</text>
<text x="194.7" y="128.1">D2+</text>
<text x="210.7" y="128.1">NC</text>
<text x="237.9" y="128.1">D2+</text>
<text x="253.8" y="128.1">NC</text>
<text x="74.9" y="132">FID2</text>
<text x="74.9" y="134.3">Fiducial</text>
<text x="97.8" y="135.6">H3</text>
<text x="120.6" y="135.6">H7</text>
<text x="194.7" y="133.2">D2-</text>
<text x="210.7" y="133.2">NC</text>
<text x="237.9" y="133.2">D2-</text>
<text x="253.8" y="133.2">NC</text>
<text x="74.9" y="142.2">FID3</text>
<text x="97.8" y="138.1">MountingHole_Pad</text>
<text x="120.6" y="138.1">MountingHole_Pad</text>
<text x="194.7" y="143.4">D3-</text>
<text x="194.7" y="138.3">D3+</text>
<text x="210.7" y="138.3">NC</text>
<text x="210.7" y="143.4">NC</text>
<text x="237.9" y="143.4">D3-</text>
<text x="237.9" y="138.3">D3+</text>
<text x="253.8" y="138.3">NC</text>
<text x="253.8" y="143.4">NC</text>
<text x="74.9" y="144.5">Fiducial</text>
<text x="97.8" y="145.7">H4</text>
<text x="97.8" y="148.3">MountingHole_Pad</text>
<text x="120.6" y="145.7">H8</text>
<text x="120.6" y="148.3">MountingHole_Pad</text>
<text x="204.3" y="153.2" transform="rotate(-90 204.3 153.2)">GND</text>
<text x="247.5" y="153.2" transform="rotate(-90 247.5 153.2)">GND</text>
</g>
<g font-size="1.3" fill="#0f0f0f">
<text x="167.6" y="25.3">I2C_MASTER_SCL</text>
<text x="201.2" y="27.8">I2C_MASTER_SDA</text>
<text x="176.5" y="30.4">PIN5</text>
<text x="176.5" y="35.4">PIN9</text>
<text x="206.2" y="32.9">PIN8</text>
<text x="176.5" y="40.5">PIN13</text>
<text x="205" y="38">PIN12</text>
<text x="176.5" y="45.6">PIN17</text>
<text x="205" y="43.1">PIN16</text>
<text x="205" y="48.1">PIN20</text>
<text x="73.6" y="60.8">VBUS_CONN</text>
<text x="153.6" y="85">I2C_MASTER_SCL</text>
<text x="153.6" y="87.5">I2C_MASTER_SDA</text>
<text x="175.2" y="118">I2C_MASTER_SCL</text>
<text x="231.1" y="118">PIN13</text>
<text x="175.2" y="123.1">I2C_MASTER_SDA</text>
<text x="231.1" y="123.1">PIN16</text>
<text x="187.9" y="128.1">PIN5</text>
<text x="231.1" y="128.1">PIN17</text>
<text x="187.9" y="133.2">PIN8</text>
<text x="231.1" y="133.2">PIN20</text>
<text x="187.9" y="143.4">PIN12</text>
<text x="187.9" y="138.3">PIN9</text>
</g>
<g font-size="1.3" fill="#a90000">
<text x="187.9" y="25.3">1</text>
<text x="187.9" y="27.8">3</text>
<text x="196.8" y="25.3">2</text>
<text x="196.8" y="27.8">4</text>
<text x="187.9" y="30.3">5</text>
<text x="187.9" y="32.9">7</text>
<text x="187.9" y="35.4">9</text>
<text x="196.1" y="35.4">10</text>
<text x="196.8" y="30.3">6</text>
<text x="196.8" y="32.9">8</text>
<text x="187.3" y="38">11</text>
<text x="187.3" y="40.5">13</text>
<text x="196.1" y="38">12</text>
<text x="196.1" y="40.5">14</text>
<text x="187.3" y="43">15</text>
<text x="187.3" y="45.6">17</text>
<text x="196.1" y="43">16</text>
<text x="196.1" y="45.6">18</text>
<text x="187.3" y="48.1">19</text>
<text x="196.1" y="48.1">20</text>
<text x="73.6" y="65.9">1</text>
<text x="82.5" y="65.9">2</text>
<text x="73.6" y="68.4">3</text>
<text x="73.6" y="71">5</text>
<text x="82.5" y="68.4">4</text>
<text x="82.5" y="71">6</text>
<text x="73.6" y="73.5">7</text>
<text x="73.6" y="76.1">9</text>
<text x="81.8" y="76.1">10</text>
<text x="82.5" y="73.5">8</text>
<text x="192.9" y="74.4" transform="rotate(-90 192.9 74.4)">2</text>
<text x="198" y="74.4" transform="rotate(-90 198 74.4)">7</text>
<text x="203.7" y="82.4">8</text>
<text x="186" y="85">3</text>
<text x="186" y="87.5">4</text>
<text x="203.7" y="87.5">5</text>
<text x="203.7" y="85">6</text>
<text x="195.4" y="97.3" transform="rotate(-90 195.4 97.3)">1</text>
<text x="195.5" y="125.3">13</text>
<text x="195.5" y="120.2">14</text>
<text x="211.4" y="120.2">1</text>
<text x="211.4" y="125.3">2</text>
<text x="238.7" y="125.3">13</text>
<text x="238.7" y="120.2">14</text>
<text x="254.5" y="120.2">1</text>
<text x="254.5" y="125.3">2</text>
<text x="195.5" y="130.3">12</text>
<text x="211.4" y="130.3">3</text>
<text x="238.7" y="130.3">12</text>
<text x="254.5" y="130.3">3</text>
<text x="195.5" y="135.4">11</text>
<text x="211.4" y="135.4">4</text>
<text x="238.7" y="135.4">11</text>
<text x="254.5" y="135.4">4</text>
<text x="196.1" y="140.5">9</text>
<text x="211.4" y="140.5">6</text>
<text x="239.3" y="140.5">9</text>
<text x="254.5" y="140.5">6</text>
<text x="196.1" y="145.6">8</text>
<text x="211.4" y="145.6">7</text>
<text x="239.3" y="145.6">8</text>
<text x="254.5" y="145.6">7</text>
<text x="206.5" y="151.9" transform="rotate(-90 206.5 151.9)">5</text>
<text x="249.7" y="151.9" transform="rotate(-90 249.7 151.9)">5</text>
</g>
<g font-size="1.3" fill="#716704">
<text x="116.5" y="31.4">14</text>
<text x="268.4" y="34">14</text>
<text x="116.5" y="41.6">14</text>
<text x="116.5" y="36.5">14</text>
<text x="268.4" y="39.1">14</text>
<text x="116.5" y="46.7">14</text>
<text x="268.4" y="44.1">14</text>
<text x="268.4" y="49.2">14</text>
<text x="264.9" y="88.9">14</text>
</g>
<g font-size="1.3" fill="#840084">
<text x="160.8" y="32.7">1%</text>
<text x="166.6" y="32.7">0603</text>
<text x="220.5" y="35.3">1%</text>
<text x="226.3" y="35.3">0603</text>
<text x="160.8" y="37.8">1%</text>
<text x="166.6" y="37.8">0603</text>
<text x="220.5" y="40.3">1%</text>
<text x="226.3" y="40.3">0603</text>
<text x="160.8" y="48">1%</text>
<text x="160.8" y="42.9">1%</text>
<text x="166.6" y="48">0603</text>
<text x="166.6" y="42.9">0603</text>
<text x="220.5" y="45.4">1%</text>
<text x="226.3" y="45.4">0603</text>
<text x="220.5" y="50.5">1%</text>
<text x="226.3" y="50.5">0603</text>
<text x="104.1" y="64.2">Plugin</text>
<text x="112" y="64.2">32V/20A</text>
<text x="218.5" y="77.7">1%</text>
<text x="227.4" y="77.7">1%</text>
<text x="238.4" y="77.7">50V</text>
<text x="209.5" y="80">0603</text>
<text x="209.6" y="78.2">1%</text>
<text x="218.4" y="79.4">0603</text>
<text x="227.3" y="79.4">0603</text>
<text x="238.5" y="79.7">0402</text>
<text x="74.8" y="125.2">1mm</text>
<text x="74.8" y="136.6">1mm</text>
<text x="74.8" y="146.8">1mm</text>
</g>
<g font-size="1.3" fill="#710203">
<text x="135" y="61.9">3,4</text>
<text x="264.9" y="86.1">14</text>
</g>
</svg>
